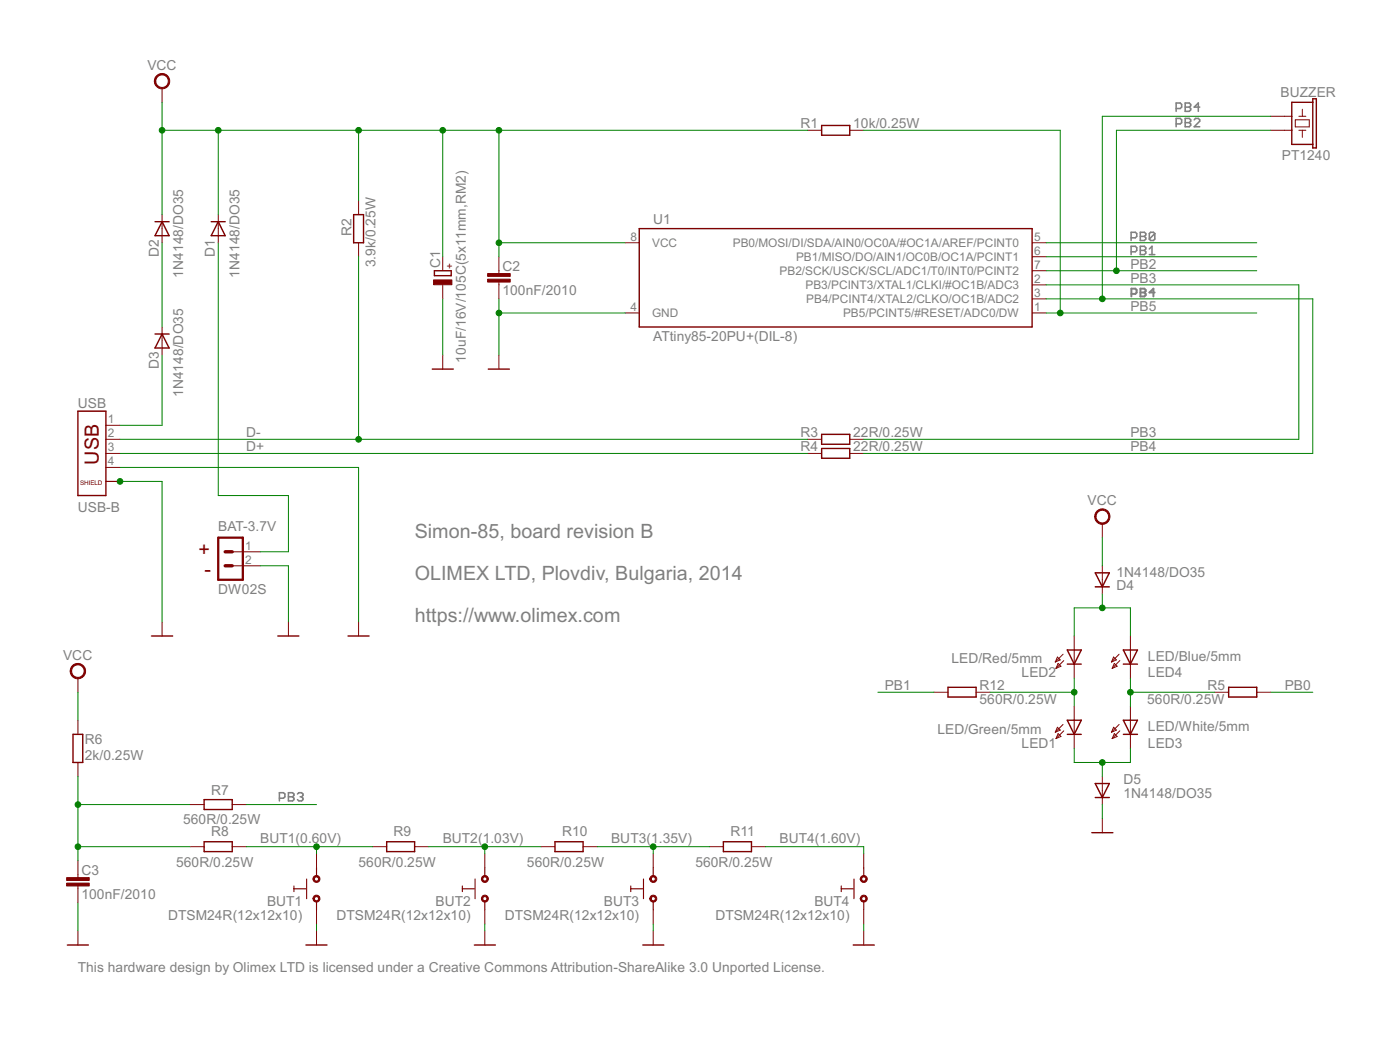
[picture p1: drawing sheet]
<svg xmlns="http://www.w3.org/2000/svg" width="210mm" height="157mm" viewBox="0 0 210 157" stroke-linecap="round" stroke-linejoin="round" font-family="sans-serif">
<g fill="none" stroke="#808080" stroke-width=".23">
<path d="M176.3 16.3h.7l.2-.3v-.4l-.2-.2h-.7v1.3M176.3 18.6h.7l.2-.2v-.5l-.2-.2h-.7v1.3M177.7 15.4h.6l.2 .2v.3l-.2 .1 .2 .3v.2l-.2 .2h-.6zM177.7 17.7h.6l.2 .2v.3l-.2 .2 .2 .2v.2l-.2 .2h-.6zM177.7 16h.6M177.7 18.4h.6M179 17.9l.2-.2h.5l.2 .2v.3l-.9 .8h.9M179.9 16h-.9l.7-.6v1.3M169.6 35.6h.6l.2-.2v-.4l-.2-.2h-.6v1.2M169.6 37.7h.6l.2-.2v-.4l-.2-.2h-.6v1.2M171 36.9h.6l.2 .2v.2l-.2 .2 .2 .2v.2l-.2 .2h-.6zM171 34.8h.6l.2 .2v.2l-.2 .2 .2 .2v.2l-.2 .2h-.6z"/>
<path d="M171 37.5h.6M171 35.4h.6M172.3 38.1h.8M172.3 37.3l.4-.4v1.2M173.1 35l-.2-.2h-.4l-.2 .2v.8M173.1 35v.8l-.2 .2h-.4l-.2-.2M173.1 35l-.8 .8M41.9 119.6h.6l.2-.2v-.5l-.2-.2h-.6v1.3M43.2 118.7h.7l.2 .2v.2l-.2 .3 .2 .2v.2l-.2 .2h-.7zM43.2 119.4h.7M44.6 118.9l.2-.2h.4l.2 .2v.2l-.2 .3M45 119.4h.2"/>
<path d="M45.2 119.4l.2 .2v.2l-.2 .2h-.4l-.2-.2"/>
</g>
<path d="M169.6 44h.6l.2-.2v-.4l-.2-.2h-.6v1.2M171 43.2h.6l.2 .2v.2l-.2 .2 .2 .2v.2l-.2 .2h-.6zM171 43.8h.6M173.1 43.8h-.8l.6-.6v1.2" fill="none" stroke="#808080" stroke-width=".3"/>
<g fill="none" stroke="#800000" stroke-width=".21">
<path d="M123.2 18.8h4.2v1.5h-4.2zM196.8 15.3h-3.1v6.3h3.1M196.8 14.8h.6v7.4h-.6zM23.2 33.2h2.2M24.3 33.2l1.1 2.1h-2.2zM31.7 33.2h2.1M32.7 33.2l1.1 2.1h-2.1zM53 32.2h1.5v4.2h-1.5zM95.8 34.2h58.9v14.8h-58.9zM23.2 50h2.2M24.3 50l1.1 2.1h-2.2zM64.8 55.3h3.2"/>
<path d="M65.1 40.6h2.5v.7h-2.5zM73.2 55.3h3.2M11.7 61.6h4.2v12.6h-4.2zM123.2 65.1h4.2v1.4h-4.2zM123.2 67.2h4.2v1.4h-4.2zM22.7 95.3h3.2M41.7 95.3h3.1M52.2 95.3h3.1M160 97.4h2.1l-1 2.1zM160 99.5h2.1M164.2 85.8h2.1l-1 2.1zM164.2 87.9h2.1"/>
<path d="M168.4 99.5h2.1M168.4 97.4h2.1l-1 2.1zM10.9 110h1.5v4.2h-1.5zM30.6 119.8h4.2v1.5h-4.2zM142.1 103h4.2v1.4h-4.2zM160 107.9h2.1l-1 2.1zM160 110h2.1M164.2 117.4h2.1l-1 2.1zM164.2 119.5h2.1M168.4 110h2.1M168.4 107.9h2.1l-1 2.1zM184.2 103h4.2v1.4h-4.2z"/>
<path d="M30.6 126.1h4.2v1.5h-4.2zM58 126.1h4.2v1.5h-4.2zM83.2 126.1h4.2v1.5h-4.2zM108.5 126.1h4.2v1.5h-4.2zM163.7 124.7h3.2M10.1 141.6h3.2M45.9 141.6h3.1M71.1 141.6h3.2M96.4 141.6h3.1M127.9 141.6h3.2"/>
</g>
<g fill="none" stroke="#800000" stroke-width=".15">
<path d="M24.3 13.2v2.1M121.1 19.5h2.1M127.4 19.5h2.1M190.5 19.5h3.2M190.5 17.4h3.2M194.2 17.9h2.1v1.1h-2.1zM194.7 19.5h1.1M194.7 17.4h1.1M195.3 16.4v1M195.3 19.5v1.1M24.3 32.2v4.2M32.7 32.2v4.2"/>
<path d="M53.8 30v2.2M53.8 36.4v2.1M66.4 38.5v2.1M74.8 38.5v2.5M93.7 36.4h2.1M154.7 36.4h2.2M154.7 38.5h2.2M24.3 49v4.2M66.4 42.7v2.1M66.4 53.2v2.1M74.8 42.2v2.6M74.8 53.2v2.1"/>
<path d="M93.7 46.9h2.1M154.7 46.9h2.2M154.7 42.7h2.2M154.7 44.8h2.2M154.7 40.6h2.2M15.9 65.8h2.1M15.9 67.9h2.1M15.9 63.7h2.1M15.9 70h2.1M15.9 72.1h2.1M121.1 65.8h2.1M121.1 67.9h2.1"/>
<path d="M127.4 65.8h2.1M127.4 67.9h2.1M165.3 78.4v2.1M24.3 93.2v2.1M34.8 82.7h4.2M34.8 84.8h4.2M43.2 93.2v2.1M53.8 93.2v2.1M158.5 98.4l.5 .4-.8 .4zM158.6 99.4l.5 .4-.8 .3zM159.4 98l-1.2 1.2M159.5 99l-1.2 1.1"/>
<path d="M161.1 95.3v6.3M165.3 84.8v4.2M167 98.4l.4 .4-.8 .4zM167.1 99.4l.4 .4-.7 .3zM167.8 98l-1.2 1.2M167.9 99l-1.1 1.1M169.5 95.3v6.3M11.7 101.6v2.1M11.7 107.9v2.1M11.7 114.2v2.1M140 103.7h2.1M146.3 103.7h2.1"/>
<path d="M158.5 108.9l.5 .5-.8 .3zM158.6 109.9l.5 .4-.8 .3zM159.4 108.5l-1.2 1.2M159.5 109.5l-1.2 1.1M161.1 105.8v6.3M165.3 116.3v4.2M167 108.9l.4 .5-.8 .3zM167.1 109.9l.4 .4-.7 .3zM167.8 108.5l-1.2 1.2M167.9 109.5l-1.1 1.1M169.5 105.8v6.3M182.1 103.7h2.1"/>
<path d="M188.4 103.7h2.1M11.7 128.9v2.6M11.7 132.7v2.6M11.7 139.4v2.2M28.5 126.8h2.1M28.5 120.5h2.1M34.8 126.8h2.1M34.8 120.5h2.1M47.5 127.9v2.1M47.5 136.3v2.1M47.5 139.4v2.2M55.9 126.8h2.1"/>
<path d="M62.2 126.8h2.1M72.7 127.9v2.1M72.7 136.3v2.1M72.7 139.4v2.2M81.1 126.8h2.1M87.4 126.8h2.1M97.9 127.9v2.1M97.9 136.3v2.1M97.9 139.4v2.2M106.4 126.8h2.1M112.7 126.8h2.1M129.5 127.9v2.1"/>
<path d="M129.5 136.3v2.1M129.5 139.4v2.2M165.3 122.6v2.1"/>
</g>
<g fill="#800000" stroke="#800000" stroke-width=".15">
<path d="M73.1 41.8h3.4v.4h-3.4z"/>
<path d="M73.1 41h3.4v.4h-3.4z"/>
<path d="M65 41.9h2.8v.8h-2.8z"/>
<path d="M10 132.3h3.4v.4h-3.4z"/>
<path d="M10 131.5h3.4v.4h-3.4z"/>
</g>
<path d="M32.7 80.5h3.7v6.3h-3.7z" fill="none" stroke="#800000" stroke-width=".34"/>
<path d="M33.8 84.8h1M33.8 82.7h1" fill="none" stroke="#800000" stroke-width=".51"/>
<g fill="#800000" stroke="#800000" stroke-width=".15">
<path d="M10.9 99.7a1.16 1.16 0 0 1 1.8 .2 1.16 1.16 0 0 1-.7 1.7 1.16 1.16 0 0 1-1.5-1.1h.2a.94 .94 0 0 1 1.3-.9 .94 .94 0 0 1 .3 1.6 .94 .94 0 0 1-1.5-.4l-.1-.3h-.2l.1-.3z" fill-rule="evenodd"/>
<path d="M47.1 134.2a.53 .53 0 0 1 .8 .1 .53 .53 0 0 1-.3 .8 .53 .53 0 0 1-.7-.5h.2a.31 .31 0 0 1 .5-.3 .31 .31 0 0 1 .1 .6 .31 .31 0 0 1-.5-.2l-.1-.1h-.2z" fill-rule="evenodd"/>
<path d="M47.1 131.3a.53 .53 0 0 1 .8 .1 .53 .53 0 0 1-.3 .8 .53 .53 0 0 1-.7-.5h.2a.31 .31 0 0 1 .5-.3 .31 .31 0 0 1 .1 .5 .31 .31 0 0 1-.5-.1l-.1-.1h-.2z" fill-rule="evenodd"/>
<path d="M72.3 134.2a.53 .53 0 0 1 .9 .1 .53 .53 0 0 1-.4 .8 .53 .53 0 0 1-.6-.5h.2a.32 .32 0 0 1 .4-.3 .32 .32 0 0 1 .1 .5 .32 .32 0 0 1-.5-.1v-.1h-.2z" fill-rule="evenodd"/>
<path d="M72.3 131.3a.53 .53 0 0 1 .9 .1 .53 .53 0 0 1-.4 .8 .53 .53 0 0 1-.6-.5h.2a.32 .32 0 0 1 .4-.4 .32 .32 0 0 1 .1 .5 .32 .32 0 0 1-.5 0v-.1h-.2z" fill-rule="evenodd"/>
<path d="M97.6 134.2a.53 .53 0 0 1 .8 .2 .53 .53 0 0 1-.3 .7 .53 .53 0 0 1-.7-.5h.2a.32 .32 0 0 1 .4-.3 .32 .32 0 0 1 .2 .5 .32 .32 0 0 1-.5-.1l-.1-.1h-.2z" fill-rule="evenodd"/>
<path d="M97.6 131.3a.53 .53 0 0 1 .8 .1 .53 .53 0 0 1-.3 .8 .53 .53 0 0 1-.7-.5h.2a.32 .32 0 0 1 .4-.4 .32 .32 0 0 1 .2 .5 .32 .32 0 0 1-.5 0l-.1-.1h-.2z" fill-rule="evenodd"/>
<path d="M129.2 134.2a.53 .53 0 0 1 .8 .2 .53 .53 0 0 1-.4 .7 .53 .53 0 0 1-.6-.5h.2a.32 .32 0 0 1 .4-.3 .32 .32 0 0 1 .2 .5 .32 .32 0 0 1-.6-.1v-.1h-.2z" fill-rule="evenodd"/>
<path d="M129.2 131.3a.53 .53 0 0 1 .8 .1 .53 .53 0 0 1-.4 .8 .53 .53 0 0 1-.6-.5h.2a.32 .32 0 0 1 .4-.4 .32 .32 0 0 1 .2 .5 .32 .32 0 0 1-.6 0v-.1h-.2z" fill-rule="evenodd"/>
<path d="M23.5 11.3a1.15 1.15 0 0 1 1.8 .3 1.15 1.15 0 0 1-.8 1.7 1.15 1.15 0 0 1-1.4-1.2h.2a.95 .95 0 0 1 1.4-.8 .95 .95 0 0 1 .2 1.6 .95 .95 0 0 1-1.5-.5l-.1-.3h-.2l.2-.5z" fill-rule="evenodd"/>
<path d="M164.5 76.5a1.15 1.15 0 0 1 1.8 .3 1.15 1.15 0 0 1-.7 1.7 1.15 1.15 0 0 1-1.5-1.1h.2a.96 .96 0 0 1 1.3-.9 .96 .96 0 0 1 .3 1.6 .96 .96 0 0 1-1.5-.5l-.1-.2h-.2l.2-.6z" fill-rule="evenodd"/>
</g>
<g fill="none" stroke="#800000" stroke-width=".17">
<path d="M44.1 133.1h1.8M44.1 132.7v.9M46 131.7v2.9M47.5 130v1.3M47.5 135v1.3M69.3 133.1h1.8M69.3 132.7v.9M71.2 131.7v2.9M72.7 130v1.3M72.7 135v1.3M94.6 133.1h1.8M94.6 132.7v.9"/>
<path d="M96.5 131.7v2.9M97.9 130v1.3M97.9 135v1.3M126.1 133.1h1.8M126.1 132.7v.9M128 131.7v2.9M129.5 130v1.3M129.5 135v1.3"/>
</g>
<g fill="none" stroke="#008000" stroke-width=".15">
<path d="M24.3 15.3v16.9M24.3 19.5h96.8M32.7 19.5v12.7M53.8 19.5v10.5M66.4 19.5v19M74.8 19.5v19M129.5 19.5h29.5v27.4M190.5 17.4h-25.2v27.4M190.5 19.5h-23.1v21.1M24.3 36.4v12.6M32.7 36.4v37.8h10.5v8.5h-4.2M53.8 38.5v27.3"/>
<path d="M74.8 36.4h18.9M156.9 36.4h31.5M156.9 38.5h31.5M24.3 53.2v10.5h-6.3M66.4 44.8v8.4M74.8 44.8v8.4M74.8 46.9h18.9M156.9 46.9h31.5M156.9 42.7h37.8v23.1h-65.2M156.9 44.8h39.9v23.1h-67.3M156.9 40.6h31.5M18 70h35.8v23.2"/>
<path d="M18 72.1h6.3v21.1M18 65.8h103.1M18 67.9h103.1M39 84.8h4.2v8.4M161.1 95.3v-4.2h8.4v4.2M165.3 80.5v4.3M165.3 89v2.1M11.7 103.7v4.2M11.7 116.3v12.6M131.6 103.7h8.4M148.4 103.7h12.7M161.1 112.1v2.1h8.4v-2.1"/>
<path d="M161.1 101.6v4.2M165.3 114.2v2.1M169.5 103.7h12.6M169.5 101.6v4.2M190.5 103.7h6.3M11.7 135.3v4.1M11.7 120.5h16.8M11.7 126.8h16.8M36.9 120.5h10.6M36.9 126.8h19M47.5 126.8v1.1M47.5 138.4v1"/>
<path d="M64.3 126.8h16.8M72.7 126.8v1.1M72.7 138.4v1M89.5 126.8h16.9M97.9 126.8v1.1M97.9 138.4v1M114.8 126.8h14.7v1.1M129.5 138.4v1M165.3 120.5v2.1"/>
</g>
<g fill="#008000" stroke="#008000" stroke-width=".15">
<circle cx="74.8" cy="46.9" r=".42"/>
<circle cx="18" cy="72.1" r=".42"/>
<circle cx="53.8" cy="65.8" r=".42"/>
<circle cx="165.3" cy="44.8" r=".42"/>
<circle cx="159" cy="46.9" r=".42"/>
<circle cx="74.8" cy="36.4" r=".42"/>
<circle cx="53.8" cy="19.5" r=".42"/>
<circle cx="66.4" cy="19.5" r=".42"/>
<circle cx="74.8" cy="19.5" r=".42"/>
<circle cx="32.7" cy="19.5" r=".42"/>
<circle cx="24.3" cy="19.5" r=".42"/>
<circle cx="169.5" cy="103.7" r=".42"/>
<circle cx="47.5" cy="126.8" r=".42"/>
<circle cx="72.7" cy="126.8" r=".42"/>
<circle cx="97.9" cy="126.8" r=".42"/>
<circle cx="11.7" cy="126.8" r=".42"/>
<circle cx="11.7" cy="120.5" r=".42"/>
<circle cx="165.3" cy="91.1" r=".42"/>
<circle cx="165.3" cy="114.2" r=".42"/>
<circle cx="161.1" cy="103.7" r=".42"/>
<circle cx="167.4" cy="40.6" r=".42"/>
</g>
<g font-size="3.3" fill="#800000">
<text x="14.8" y="69.6" transform="rotate(-90 14.8 69.6)">USB</text>
<text x="31.7" y="83.2" transform="rotate(-90 31.7 83.2)">+</text>
<text x="30.7" y="86.3">-</text>
</g>
<g font-size="3.3" fill="#808080">
<text x="62.2" y="80.5">Simon-85, board revision B</text>
<text x="62.2" y="86.9">OLIMEX LTD, Plovdiv, Bulgaria, 2014</text>
<text x="62.2" y="93.2">https://www.olimex.com</text>
</g>
<g font-size="2.3" fill="#808080">
<text x="22.1" y="10.5">VCC</text>
<text x="192" y="14.5">BUZZER</text>
<text x="120" y="19.2">R1</text>
<text x="127.9" y="19.2">10k/0.25W</text>
<text x="192.2" y="24">PT1240</text>
<text x="52.7" y="35.3" transform="rotate(-90 52.7 35.3)">R2</text>
<text x="97.9" y="33.6">U1</text>
<text x="23.8" y="38.5" transform="rotate(-90 23.8 38.5)">D2</text>
<text x="27.5" y="41.6" transform="rotate(-90 27.5 41.6)">1N4148/DO35</text>
<text x="32.2" y="38.5" transform="rotate(-90 32.2 38.5)">D1</text>
<text x="35.9" y="41.6" transform="rotate(-90 35.9 41.6)">1N4148/DO35</text>
<text x="56.3" y="40" transform="rotate(-90 56.3 40)">3.9k/0.25W</text>
<text x="66" y="40.1" transform="rotate(-90 66 40.1)">C1</text>
<text x="75.3" y="40.6">C2</text>
<text x="169.5" y="40.2">PB2</text>
<text x="75.3" y="44.2">100nF/2010</text>
<text x="169.5" y="42.4">PB3</text>
<text x="169.5" y="46.6">PB5</text>
<text x="97.9" y="51.1">ATtiny85-20PU+(DIL-8)</text>
<text x="23.8" y="55.3" transform="rotate(-90 23.8 55.3)">D3</text>
<text x="27.5" y="59.5" transform="rotate(-90 27.5 59.5)">1N4148/DO35</text>
<text x="69.8" y="54.3" transform="rotate(-90 69.8 54.3)">10uF/16V/105C(5x11mm,RM2)</text>
<text x="11.7" y="61.1">USB</text>
<text x="36.9" y="65.5">D-</text>
<text x="120" y="65.5">R3</text>
<text x="127.9" y="65.5">22R/0.25W</text>
<text x="169.5" y="65.5">PB3</text>
<text x="36.9" y="67.6">D+</text>
<text x="120" y="67.6">R4</text>
<text x="127.9" y="67.6">22R/0.25W</text>
<text x="169.5" y="67.6">PB4</text>
<text x="11.7" y="76.8">USB-B</text>
<text x="163.1" y="75.7">VCC</text>
<text x="32.7" y="79.5">BAT-3.7V</text>
<text x="32.7" y="89">DW02S</text>
<text x="167.4" y="86.5">1N4148/DO35</text>
<text x="167.4" y="88.5">D4</text>
<text x="9.5" y="98.8">VCC</text>
<text x="142.7" y="99.4">LED/Red/5mm</text>
<text x="153.2" y="101.5">LED2</text>
<text x="172.1" y="99">LED/Blue/5mm</text>
<text x="172.1" y="101.5">LED4</text>
<text x="132.7" y="103.4">PB1</text>
<text x="146.9" y="105.5">560R/0.25W</text>
<text x="146.9" y="103.4">R12</text>
<text x="172" y="105.5">560R/0.25W</text>
<text x="181" y="103.4">R5</text>
<text x="192.6" y="103.4">PB0</text>
<text x="12.7" y="113.8">2k/0.25W</text>
<text x="12.7" y="111.4">R6</text>
<text x="140.6" y="109.9">LED/Green/5mm</text>
<text x="153.2" y="112">LED1</text>
<text x="172.1" y="109.5">LED/White/5mm</text>
<text x="172.1" y="112">LED3</text>
<text x="31.7" y="119.2">R7</text>
<text x="168.4" y="119.5">1N4148/DO35</text>
<text x="168.4" y="117.5">D5</text>
<text x="27.5" y="123.4">560R/0.25W</text>
<text x="31.7" y="125.3">R8</text>
<text x="59" y="125.3">R9</text>
<text x="84.3" y="125.3">R10</text>
<text x="109.5" y="125.3">R11</text>
<text x="12.2" y="131">C3</text>
<text x="26.4" y="129.9">560R/0.25W</text>
<text x="39" y="126.3">BUT1(0.60V)</text>
<text x="53.8" y="129.9">560R/0.25W</text>
<text x="66.4" y="126.3">BUT2(1.03V)</text>
<text x="79" y="129.9">560R/0.25W</text>
<text x="91.6" y="126.3">BUT3(1.35V)</text>
<text x="104.3" y="129.9">560R/0.25W</text>
<text x="116.9" y="126.3">BUT4(1.60V)</text>
<text x="12.2" y="134.6">100nF/2010</text>
<text x="25.2" y="137.8">DTSM24R(12x12x10)</text>
<text x="40" y="135.8">BUT1</text>
<text x="50.5" y="137.8">DTSM24R(12x12x10)</text>
<text x="65.3" y="135.8">BUT2</text>
<text x="75.7" y="137.8">DTSM24R(12x12x10)</text>
<text x="90.5" y="135.8">BUT3</text>
<text x="107.3" y="137.8">DTSM24R(12x12x10)</text>
<text x="122.1" y="135.8">BUT4</text>
<text x="11.7" y="145.7">This hardware design by Olimex LTD is licensed under a Creative Commons Attribution-ShareAlike 3.0 Unported License.</text>
</g>
<g font-size="2" fill="#808080">
<text x="94.5" y="36.1">8</text>
<text x="97.8" y="37">VCC</text>
<text x="109.9" y="37">PB0/MOSI/DI/SDA/AIN0/OC0A/#OC1A/AREF/PCINT0</text>
<text x="116.9" y="41.2">PB2/SCK/USCK/SCL/ADC1/T0/INT0/PCINT2</text>
<text x="119.4" y="39.1">PB1/MISO/DO/AIN1/OC0B/OC1A/PCINT1</text>
<text x="155" y="40.3">7</text>
<text x="155" y="38.2">6</text>
<text x="155" y="36.1">5</text>
<text x="94.5" y="46.6">4</text>
<text x="97.8" y="47.5">GND</text>
<text x="120.8" y="43.3">PB3/PCINT3/XTAL1/CLKI/#OC1B/ADC3</text>
<text x="120.9" y="45.4">PB4/PCINT4/XTAL2/CLKO/OC1B/ADC2</text>
<text x="126.4" y="47.5">PB5/PCINT5/#RESET/ADC0/DW</text>
<text x="155" y="46.6">1</text>
<text x="155" y="42.4">2</text>
<text x="155" y="44.5">3</text>
<text x="16.2" y="63.4">1</text>
<text x="16.2" y="65.5">2</text>
<text x="16.2" y="67.6">3</text>
<text x="16.2" y="69.7">4</text>
<text x="36.8" y="82.4">1</text>
<text x="36.8" y="84.5">2</text>
</g>
<text font-size="1.7" fill="#800000" x="67.9" y="40.2" transform="rotate(-90 67.9 40.2)">+</text>
<text font-size="1.1" fill="#800000" x="12" y="72.7">SHIELD</text>
</svg>
